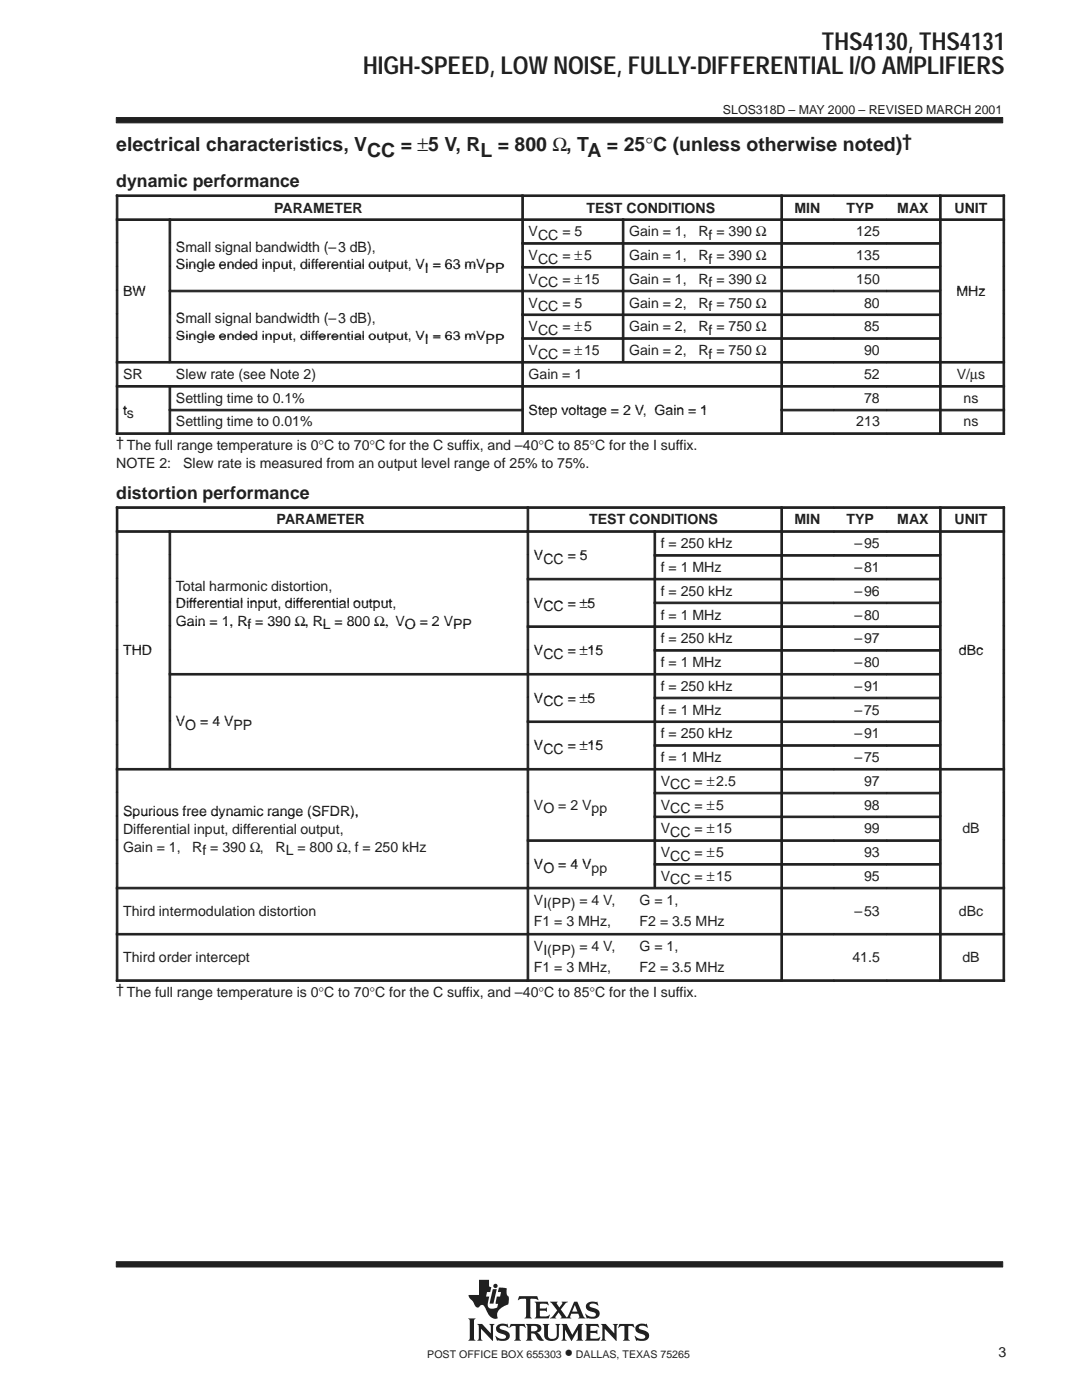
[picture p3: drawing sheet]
<svg xmlns="http://www.w3.org/2000/svg" width="216mm" height="279mm" viewBox="0 0 216 279" stroke-linecap="round" stroke-linejoin="round" font-family="sans-serif">
<g fill="#231f20" stroke="#231f20" stroke-width=".2">
<path d="M23.2 23.5h176.9v1h-176.9z" fill-rule="evenodd"/>
<path d="M23.2 251.8h176.9v1.1h-176.9z" fill-rule="evenodd"/>
</g>
<g fill="#231f20">
<path d="M98.3 257.3h.8l-.6 2.9h-.8z"/>
<path d="M104.9 264.2h1.9a.9 .9 0 0 1 1 .4 .9 .9 0 0 1 0 1.1l-.7 .2 .5 .4 .9 1.2a1.2 1.2 0 0 1-1.6-1l-.3-.3-.6-.1v1l.3 .5h-1.4l.3-.6v-2.3z" fill-rule="evenodd"/>
<path d="M109.7 259.8h1.6l-.2 .3 .5 .8 .6-.8-.1-.3h1.2l-.4 .3-1 1.2 1.2 1.6 1.5-3.1h.6l1.2 2.9 .4 .4-1.4-.1a.22 .22 0 0 0 .2-.1 .22 .22 0 0 0 0-.3l-.2-.4h-1.4l-.2 .7 .2 .2h-2.2l.2-.3-.5-.9-.7 .9 .2 .3h-1.3l.6-.4 .9-1.2z" fill-rule="evenodd"/>
<path d="M127 264.6a1.74 1.74 0 0 1 1.6-.4l.3 .1 .1-.1 .3 .8h-.1a1.2 1.2 0 0 0-1.7-.1 1.47 1.47 0 0 0 1.3 .7 1.03 1.03 0 0 1 .7 1.2 1.03 1.03 0 0 1-1.2 .8l-1.1-.1-.2 .1-.4-1 .9 .5 .9 .1a.45 .45 0 0 0 .4-.6 .45 .45 0 0 0-.6-.3l-.2-.1a1.11 1.11 0 0 1-1.2-1.4z" fill-rule="evenodd"/>
<path d="M123.6 264.2h2.8l.2 .8-.6-.4h-.5l-.1 .2v2.4l.3 .4h-1.4l.3-.4v-2.4l-.1-.2h-.5l-.7 .4z" fill-rule="evenodd"/>
<path d="M116.7 264.2h2.6l.2 .8-.6-.4-1.1 .1v.9h1.1l.3-.2v.9l-.4-.3h-1v1.1l1.3 .1 .7-.4-.3 .8h-2.8l.3-.4v-2.6z" fill-rule="evenodd"/>
<path d="M119.9 264.2h1l1.7 1.9v-1.5l-.3-.4h1l-.3 .4v3l-2.3-2.4v2l.3 .4h-1.1l.3-.4v-2.6z" fill-rule="evenodd"/>
<path d="M112 264.2h1.1l1.1 2.2 1.2-2.2h1l-.3 .4v2.6l.3 .4h-1.4l.3-.4v-1.8l-1.3 2.2-1.3-2.2v1.7l.4 .5h-1.1l.3-.6v-2.3z" fill-rule="evenodd"/>
<path d="M99.2 264.6a1.71 1.71 0 0 1 1.7-.4l.2 .1 .1-.1 .3 .8-.6-.3-.8-.1a.41 .41 0 0 0-.4 .5 .41 .41 0 0 0 .5 .3 1.29 1.29 0 0 1 1.5 1.4 1.08 1.08 0 0 1-1.2 .8l-1.1-.1-.2 .1-.4-1 .8 .5 .5 .1 .6-.1 .3-.2a.72 .72 0 0 0-.9-.7 .99 .99 0 0 1-1-.5 .99 .99 0 0 1 .1-1.1z" fill-rule="evenodd"/>
<path d="M101.9 264.2h2.8l.2 .8-.7-.4h-.4l-.1 .2v2.4l.3 .4h-1.4l.3-.4v-2.4l-.1-.2h-.5l-.7 .4z" fill-rule="evenodd"/>
<path d="M108.3 264.2h1.3l-.3 .4v2a.65 .65 0 0 0 .7 .6h.6l.4-.4 .1-2.1-.3-.5h1l-.3 .4v1.8a1.54 1.54 0 0 1-2.4 1l-.5-.7v-2.1z" fill-rule="evenodd"/>
<path d="M95.2 264.2h1l1.7 1.9v-1.5l-.3-.4h1.1l-.3 .4v3l-2.4-2.4v2l.3 .4h-1.1l.3-.6v-2.3z" fill-rule="evenodd"/>
<path d="M93.4 263.1h1.5l-.3 .4v3.7l.3 .4h-1.5l.3-.4v-3.7z" fill-rule="evenodd"/>
<path d="M103.6 258.7h3.6l.2 .8-.4-.3-1.2 .1v3.5l.3 .3h-1.4l.2-.2 .1-.3v-3.2l-.1-.2h-.8l-.7 .3z" fill-rule="evenodd"/>
<path d="M106.7 259.8h2.6l.1 .7-.5-.3-1.2 .1v.8h1.1l.3-.2v.9l-.4-.2h-1v1l.2 .1h1.2l.5-.3h.1l-.2 .7h-2.8l.3-.5v-2.3z" fill-rule="evenodd"/>
<path d="M117.1 260.2a2.08 2.08 0 0 1 1.9-.3l.2-.2 .1 .9a1.22 1.22 0 0 0-1.7-.1 .82 .82 0 0 0 .9 .6 1.06 1.06 0 0 1 1.2 1.1 1.06 1.06 0 0 1-1.2 1l-1.2-.1-.2 .1-.3-1 .8 .5 .8 .1a.46 .46 0 0 0 .5-.5 .46 .46 0 0 0-.5-.4l-.2-.1a1.11 1.11 0 0 1-1.2-1.5z" fill-rule="evenodd"/>
<path d="M95.6 255.4h2v1.3l.4 .2-.2 1h-.6l-.2 .9h.6l-.3 1.2 .1 .7a.9 .9 0 0 0 1.2 .4l.6-.1 .2-.8-.5-.1 .2-1.3h.7l.2-.9h-.7l.3-1 1.5 .2v1.1l.2 .4 .2 .2v.7a.81 .81 0 0 1-.6 1 2.73 2.73 0 0 0-1.7 1.7l.1 .9h-.1a1.81 1.81 0 0 1-2.1-1.5l-.3-.6a.7 .7 0 0 0-.6-.6 .7 .7 0 0 0-.7 .5 1.12 1.12 0 0 1-1.1-1l-.7-.8-.2-.7h2.1z" fill-rule="evenodd"/>
<circle cx="98.9" cy="256.6" r=".43"/>
</g>
<g fill="#fff">
<path d="M114.7 260.4l.5 1.4h-1z"/>
<path d="M106 264.7l.6-.1a.56 .56 0 0 1 .6 .5 .56 .56 0 0 1-.6 .6h-.6z" fill-rule="evenodd"/>
</g>
<g fill="#231f20" stroke="#231f20" stroke-width=".2">
<path d="M23.2 38.9h.3v4.8h-.3z" fill-rule="evenodd"/>
<path d="M23.2 38.9h80.9v.3h-80.9z" fill-rule="evenodd"/>
<path d="M104.1 38.9h.3v4.8h-.3z" fill-rule="evenodd"/>
<path d="M104.1 38.9h51.7v.3h-51.7z" fill-rule="evenodd"/>
<path d="M155.8 38.9h.3v4.8h-.3z" fill-rule="evenodd"/>
<path d="M155.8 38.9h10.6v.3h-10.6z" fill-rule="evenodd"/>
<path d="M166.4 38.9h10.5v.3h-10.5z" fill-rule="evenodd"/>
<path d="M176.9 38.9h10.6v.3h-10.6z" fill-rule="evenodd"/>
<path d="M187.5 38.9h.3v4.8h-.3z" fill-rule="evenodd"/>
<path d="M200.1 38.9h.4v4.8h-.4z" fill-rule="evenodd"/>
<path d="M187.5 38.9h13v.3h-13z" fill-rule="evenodd"/>
<path d="M23.2 43.7h.3v4.7h-.3z" fill-rule="evenodd"/>
<path d="M23.2 43.7h10.5v.3h-10.5z" fill-rule="evenodd"/>
<path d="M33.7 43.7h.4v4.7h-.4z" fill-rule="evenodd"/>
<path d="M33.7 43.7h70.4v.3h-70.4z" fill-rule="evenodd"/>
<path d="M104.1 43.7h.3v4.7h-.3z" fill-rule="evenodd"/>
<path d="M104.1 43.7h20.1v.3h-20.1z" fill-rule="evenodd"/>
<path d="M124.2 43.7h.3v4.7h-.3z" fill-rule="evenodd"/>
<path d="M124.2 43.7h31.6v.3h-31.6z" fill-rule="evenodd"/>
<path d="M155.8 43.7h.3v4.7h-.3z" fill-rule="evenodd"/>
<path d="M155.8 43.7h10.6v.3h-10.6z" fill-rule="evenodd"/>
<path d="M166.4 43.7h10.5v.3h-10.5z" fill-rule="evenodd"/>
<path d="M176.9 43.7h10.6v.3h-10.6z" fill-rule="evenodd"/>
<path d="M187.5 43.7h.3v4.7h-.3z" fill-rule="evenodd"/>
<path d="M200.1 43.7h.4v4.7h-.4z" fill-rule="evenodd"/>
<path d="M187.5 43.7h13v.3h-13z" fill-rule="evenodd"/>
<path d="M23.2 48.4h.3v4.8h-.3z" fill-rule="evenodd"/>
<path d="M33.7 48.4h.4v4.8h-.4z" fill-rule="evenodd"/>
<path d="M104.1 48.4h.3v4.8h-.3z" fill-rule="evenodd"/>
<path d="M104.1 48.4h20.1v.3h-20.1z" fill-rule="evenodd"/>
<path d="M124.2 48.4h.3v4.8h-.3z" fill-rule="evenodd"/>
<path d="M124.2 48.4h31.6v.3h-31.6z" fill-rule="evenodd"/>
<path d="M155.8 48.4h.3v4.8h-.3z" fill-rule="evenodd"/>
<path d="M155.8 48.4h10.6v.3h-10.6z" fill-rule="evenodd"/>
<path d="M166.4 48.4h10.5v.3h-10.5z" fill-rule="evenodd"/>
<path d="M176.9 48.4h10.6v.3h-10.6z" fill-rule="evenodd"/>
<path d="M187.5 48.4h.3v4.8h-.3z" fill-rule="evenodd"/>
<path d="M200.1 48.4h.4v4.8h-.4z" fill-rule="evenodd"/>
<path d="M23.2 53.2h.3v4.7h-.3z" fill-rule="evenodd"/>
<path d="M33.7 53.2h.4v4.7h-.4z" fill-rule="evenodd"/>
<path d="M104.1 53.2h.3v4.7h-.3z" fill-rule="evenodd"/>
<path d="M104.1 53.2h20.1v.3h-20.1z" fill-rule="evenodd"/>
<path d="M124.2 53.2h.3v4.7h-.3z" fill-rule="evenodd"/>
<path d="M124.2 53.2h31.6v.3h-31.6z" fill-rule="evenodd"/>
<path d="M155.8 53.2h.3v4.7h-.3z" fill-rule="evenodd"/>
<path d="M155.8 53.2h10.6v.3h-10.6z" fill-rule="evenodd"/>
<path d="M166.4 53.2h10.5v.3h-10.5z" fill-rule="evenodd"/>
<path d="M176.9 53.2h10.6v.3h-10.6z" fill-rule="evenodd"/>
<path d="M187.5 53.2h.3v4.7h-.3z" fill-rule="evenodd"/>
<path d="M200.1 53.2h.4v4.7h-.4z" fill-rule="evenodd"/>
<path d="M23.2 57.9h.3v4.7h-.3z" fill-rule="evenodd"/>
<path d="M33.7 57.9h70.4v.3h-70.4z" fill-rule="evenodd"/>
<path d="M104.1 57.9h.3v4.7h-.3z" fill-rule="evenodd"/>
<path d="M104.1 57.9h20.1v.3h-20.1z" fill-rule="evenodd"/>
<path d="M124.2 57.9h.3v4.7h-.3z" fill-rule="evenodd"/>
<path d="M124.2 57.9h31.6v.3h-31.6z" fill-rule="evenodd"/>
<path d="M155.8 57.9h.3v4.7h-.3z" fill-rule="evenodd"/>
<path d="M155.8 57.9h10.6v.3h-10.6z" fill-rule="evenodd"/>
<path d="M166.4 57.9h10.5v.3h-10.5z" fill-rule="evenodd"/>
<path d="M176.9 57.9h10.6v.3h-10.6z" fill-rule="evenodd"/>
<path d="M187.5 57.9h.3v4.7h-.3z" fill-rule="evenodd"/>
<path d="M200.1 57.9h.4v4.7h-.4z" fill-rule="evenodd"/>
<path d="M23.2 62.7h.3v4.7h-.3z" fill-rule="evenodd"/>
<path d="M33.7 62.7h.4v4.7h-.4z" fill-rule="evenodd"/>
<path d="M104.1 62.7h.3v4.7h-.3z" fill-rule="evenodd"/>
<path d="M104.1 62.7h20.1v.3h-20.1z" fill-rule="evenodd"/>
<path d="M124.2 62.7h.3v4.7h-.3z" fill-rule="evenodd"/>
<path d="M124.2 62.7h31.6v.3h-31.6z" fill-rule="evenodd"/>
<path d="M155.8 62.7h.3v4.7h-.3z" fill-rule="evenodd"/>
<path d="M155.8 62.7h10.6v.3h-10.6z" fill-rule="evenodd"/>
<path d="M166.4 62.7h10.5v.3h-10.5z" fill-rule="evenodd"/>
<path d="M176.9 62.7h10.6v.3h-10.6z" fill-rule="evenodd"/>
<path d="M187.5 62.7h.3v4.7h-.3z" fill-rule="evenodd"/>
<path d="M200.1 62.7h.4v4.7h-.4z" fill-rule="evenodd"/>
<path d="M23.2 67.4h.3v4.7h-.3z" fill-rule="evenodd"/>
<path d="M33.7 67.4h.4v4.7h-.4z" fill-rule="evenodd"/>
<path d="M104.1 67.4h.3v4.7h-.3z" fill-rule="evenodd"/>
<path d="M104.1 67.4h20.1v.3h-20.1z" fill-rule="evenodd"/>
<path d="M124.2 67.4h.3v4.7h-.3z" fill-rule="evenodd"/>
<path d="M124.2 67.4h31.6v.3h-31.6z" fill-rule="evenodd"/>
<path d="M155.8 67.4h.3v4.7h-.3z" fill-rule="evenodd"/>
<path d="M155.8 67.4h10.6v.3h-10.6z" fill-rule="evenodd"/>
<path d="M166.4 67.4h10.5v.3h-10.5z" fill-rule="evenodd"/>
<path d="M176.9 67.4h10.6v.3h-10.6z" fill-rule="evenodd"/>
<path d="M187.5 67.4h.3v4.7h-.3z" fill-rule="evenodd"/>
<path d="M200.1 67.4h.4v4.7h-.4z" fill-rule="evenodd"/>
<path d="M23.2 72.1h.3v4.8h-.3z" fill-rule="evenodd"/>
<path d="M23.2 72.1h10.5v.4h-10.5z" fill-rule="evenodd"/>
<path d="M33.7 72.1h70.4v.4h-70.4z" fill-rule="evenodd"/>
<path d="M104.1 72.1h.3v4.8h-.3z" fill-rule="evenodd"/>
<path d="M104.1 72.1h51.7v.4h-51.7z" fill-rule="evenodd"/>
<path d="M155.8 72.1h.3v4.8h-.3z" fill-rule="evenodd"/>
<path d="M155.8 72.1h10.6v.4h-10.6z" fill-rule="evenodd"/>
<path d="M166.4 72.1h10.5v.4h-10.5z" fill-rule="evenodd"/>
<path d="M176.9 72.1h10.6v.4h-10.6z" fill-rule="evenodd"/>
<path d="M187.5 72.1h.3v4.8h-.3z" fill-rule="evenodd"/>
<path d="M200.1 72.1h.4v4.8h-.4z" fill-rule="evenodd"/>
<path d="M187.5 72.1h13v.4h-13z" fill-rule="evenodd"/>
<path d="M23.2 76.9h.3v4.8h-.3z" fill-rule="evenodd"/>
<path d="M23.2 76.9h10.5v.4h-10.5z" fill-rule="evenodd"/>
<path d="M33.7 76.9h.4v4.8h-.4z" fill-rule="evenodd"/>
<path d="M33.7 76.9h70.4v.4h-70.4z" fill-rule="evenodd"/>
<path d="M104.1 76.9h.3v4.8h-.3z" fill-rule="evenodd"/>
<path d="M104.1 76.9h51.7v.4h-51.7z" fill-rule="evenodd"/>
<path d="M155.8 76.9h.3v4.8h-.3z" fill-rule="evenodd"/>
<path d="M155.8 76.9h10.6v.4h-10.6z" fill-rule="evenodd"/>
<path d="M166.4 76.9h10.5v.4h-10.5z" fill-rule="evenodd"/>
<path d="M176.9 76.9h10.6v.4h-10.6z" fill-rule="evenodd"/>
<path d="M187.5 76.9h.3v4.8h-.3z" fill-rule="evenodd"/>
<path d="M200.1 76.9h.4v4.8h-.4z" fill-rule="evenodd"/>
<path d="M187.5 76.9h13v.4h-13z" fill-rule="evenodd"/>
<path d="M23.2 81.7h.3v5h-.3z" fill-rule="evenodd"/>
<path d="M23.2 86.4h10.5v.3h-10.5z" fill-rule="evenodd"/>
<path d="M33.7 81.7h.4v5h-.4z" fill-rule="evenodd"/>
<path d="M33.7 81.7h70.4v.3h-70.4z" fill-rule="evenodd"/>
<path d="M33.7 86.4h70.4v.3h-70.4z" fill-rule="evenodd"/>
<path d="M104.1 81.7h.3v5h-.3z" fill-rule="evenodd"/>
<path d="M104.1 86.4h51.7v.3h-51.7z" fill-rule="evenodd"/>
<path d="M155.8 81.7h.3v5h-.3z" fill-rule="evenodd"/>
<path d="M155.8 81.7h10.6v.3h-10.6z" fill-rule="evenodd"/>
<path d="M155.8 86.4h10.6v.3h-10.6z" fill-rule="evenodd"/>
<path d="M166.4 81.7h10.5v.3h-10.5z" fill-rule="evenodd"/>
<path d="M166.4 86.4h10.5v.3h-10.5z" fill-rule="evenodd"/>
<path d="M176.9 81.7h10.6v.3h-10.6z" fill-rule="evenodd"/>
<path d="M176.9 86.4h10.6v.3h-10.6z" fill-rule="evenodd"/>
<path d="M187.5 81.7h.3v5h-.3z" fill-rule="evenodd"/>
<path d="M200.1 81.7h.4v5h-.4z" fill-rule="evenodd"/>
<path d="M187.5 81.7h13v.3h-13z" fill-rule="evenodd"/>
<path d="M187.5 86.4h13v.3h-13z" fill-rule="evenodd"/>
<path d="M23.2 101.1h82v.4h-82z" fill-rule="evenodd"/>
<path d="M105.2 101.1h.3v4.8h-.3z" fill-rule="evenodd"/>
<path d="M105.2 101.1h50.6v.4h-50.6z" fill-rule="evenodd"/>
<path d="M155.8 101.1h.3v4.8h-.3z" fill-rule="evenodd"/>
<path d="M155.8 101.1h10.6v.4h-10.6z" fill-rule="evenodd"/>
<path d="M166.4 101.1h10.5v.4h-10.5z" fill-rule="evenodd"/>
<path d="M176.9 101.1h10.6v.4h-10.6z" fill-rule="evenodd"/>
<path d="M187.5 101.1h.3v4.8h-.3z" fill-rule="evenodd"/>
<path d="M200.1 101.1h.4v4.8h-.4z" fill-rule="evenodd"/>
<path d="M187.5 101.1h13v.4h-13z" fill-rule="evenodd"/>
<path d="M23.2 105.9h.3v4.8h-.3z" fill-rule="evenodd"/>
<path d="M23.2 105.9h10.5v.3h-10.5z" fill-rule="evenodd"/>
<path d="M33.7 105.9h.4v4.8h-.4z" fill-rule="evenodd"/>
<path d="M33.7 105.9h71.5v.3h-71.5z" fill-rule="evenodd"/>
<path d="M105.2 105.9h.3v4.8h-.3z" fill-rule="evenodd"/>
<path d="M105.2 105.9h25.3v.3h-25.3z" fill-rule="evenodd"/>
<path d="M130.5 105.9h.3v4.8h-.3z" fill-rule="evenodd"/>
<path d="M130.5 105.9h25.3v.3h-25.3z" fill-rule="evenodd"/>
<path d="M155.8 105.9h.3v4.8h-.3z" fill-rule="evenodd"/>
<path d="M155.8 105.9h10.6v.3h-10.6z" fill-rule="evenodd"/>
<path d="M166.4 105.9h10.5v.3h-10.5z" fill-rule="evenodd"/>
<path d="M176.9 105.9h10.6v.3h-10.6z" fill-rule="evenodd"/>
<path d="M187.5 105.9h.3v4.8h-.3z" fill-rule="evenodd"/>
<path d="M200.1 105.9h.4v4.8h-.4z" fill-rule="evenodd"/>
<path d="M187.5 105.9h13v.3h-13z" fill-rule="evenodd"/>
<path d="M23.2 110.7h.3v4.7h-.3z" fill-rule="evenodd"/>
<path d="M33.7 110.7h.4v4.7h-.4z" fill-rule="evenodd"/>
<path d="M105.2 110.7h.3v4.7h-.3z" fill-rule="evenodd"/>
<path d="M130.5 110.7h.3v4.7h-.3z" fill-rule="evenodd"/>
<path d="M130.5 110.7h25.3v.3h-25.3z" fill-rule="evenodd"/>
<path d="M155.8 110.7h.3v4.7h-.3z" fill-rule="evenodd"/>
<path d="M155.8 110.7h10.6v.3h-10.6z" fill-rule="evenodd"/>
<path d="M166.4 110.7h10.5v.3h-10.5z" fill-rule="evenodd"/>
<path d="M176.9 110.7h10.6v.3h-10.6z" fill-rule="evenodd"/>
<path d="M187.5 110.7h.3v4.7h-.3z" fill-rule="evenodd"/>
<path d="M200.1 110.7h.4v4.7h-.4z" fill-rule="evenodd"/>
<path d="M23.2 115.4h.3v4.7h-.3z" fill-rule="evenodd"/>
<path d="M33.7 115.4h.4v4.7h-.4z" fill-rule="evenodd"/>
<path d="M105.2 115.4h.3v4.7h-.3z" fill-rule="evenodd"/>
<path d="M105.2 115.4h25.3v.3h-25.3z" fill-rule="evenodd"/>
<path d="M130.5 115.4h.3v4.7h-.3z" fill-rule="evenodd"/>
<path d="M130.5 115.4h25.3v.3h-25.3z" fill-rule="evenodd"/>
<path d="M155.8 115.4h.3v4.7h-.3z" fill-rule="evenodd"/>
<path d="M166.4 115.4h10.5v.3h-10.5z" fill-rule="evenodd"/>
<path d="M176.9 115.4h10.6v.3h-10.6z" fill-rule="evenodd"/>
<path d="M187.5 115.4h.3v4.7h-.3z" fill-rule="evenodd"/>
<path d="M200.1 115.4h.4v4.7h-.4z" fill-rule="evenodd"/>
<path d="M23.2 120.2h.3v4.7h-.3z" fill-rule="evenodd"/>
<path d="M33.7 120.2h.4v4.7h-.4z" fill-rule="evenodd"/>
<path d="M105.2 120.2h.3v4.7h-.3z" fill-rule="evenodd"/>
<path d="M130.5 120.2h.3v4.7h-.3z" fill-rule="evenodd"/>
<path d="M130.5 120.2h25.3v.3h-25.3z" fill-rule="evenodd"/>
<path d="M155.8 120.2h.3v4.7h-.3z" fill-rule="evenodd"/>
<path d="M155.8 120.2h10.6v.3h-10.6z" fill-rule="evenodd"/>
<path d="M166.4 120.2h10.5v.3h-10.5z" fill-rule="evenodd"/>
<path d="M176.9 120.2h10.6v.3h-10.6z" fill-rule="evenodd"/>
<path d="M187.5 120.2h.3v4.7h-.3z" fill-rule="evenodd"/>
<path d="M200.1 120.2h.4v4.7h-.4z" fill-rule="evenodd"/>
<path d="M23.2 124.9h.3v4.7h-.3z" fill-rule="evenodd"/>
<path d="M33.7 124.9h.4v4.7h-.4z" fill-rule="evenodd"/>
<path d="M105.2 124.9h.3v4.7h-.3z" fill-rule="evenodd"/>
<path d="M105.2 124.9h25.3v.3h-25.3z" fill-rule="evenodd"/>
<path d="M130.5 124.9h.3v4.7h-.3z" fill-rule="evenodd"/>
<path d="M130.5 124.9h25.3v.3h-25.3z" fill-rule="evenodd"/>
<path d="M155.8 124.9h.3v4.7h-.3z" fill-rule="evenodd"/>
<path d="M155.8 124.9h10.6v.3h-10.6z" fill-rule="evenodd"/>
<path d="M166.4 124.9h10.5v.3h-10.5z" fill-rule="evenodd"/>
<path d="M176.9 124.9h10.6v.3h-10.6z" fill-rule="evenodd"/>
<path d="M200.1 124.9h.4v4.7h-.4z" fill-rule="evenodd"/>
<path d="M23.2 129.6h.3v4.8h-.3z" fill-rule="evenodd"/>
<path d="M33.7 129.6h.4v4.8h-.4z" fill-rule="evenodd"/>
<path d="M105.2 129.6h.3v4.8h-.3z" fill-rule="evenodd"/>
<path d="M130.5 129.6h.3v4.8h-.3z" fill-rule="evenodd"/>
<path d="M130.5 129.6h25.3v.4h-25.3z" fill-rule="evenodd"/>
<path d="M155.8 129.6h.3v4.8h-.3z" fill-rule="evenodd"/>
<path d="M155.8 129.6h10.6v.4h-10.6z" fill-rule="evenodd"/>
<path d="M166.4 129.6h10.5v.4h-10.5z" fill-rule="evenodd"/>
<path d="M176.9 129.6h10.6v.4h-10.6z" fill-rule="evenodd"/>
<path d="M187.5 129.6h.3v4.8h-.3z" fill-rule="evenodd"/>
<path d="M200.1 129.6h.4v4.8h-.4z" fill-rule="evenodd"/>
<path d="M23.2 134.4h.3v4.7h-.3z" fill-rule="evenodd"/>
<path d="M33.7 134.4h.4v4.7h-.4z" fill-rule="evenodd"/>
<path d="M33.7 134.4h71.5v.3h-71.5z" fill-rule="evenodd"/>
<path d="M105.2 134.4h.3v4.7h-.3z" fill-rule="evenodd"/>
<path d="M105.2 134.4h25.3v.3h-25.3z" fill-rule="evenodd"/>
<path d="M130.5 134.4h.3v4.7h-.3z" fill-rule="evenodd"/>
<path d="M130.5 134.4h25.3v.3h-25.3z" fill-rule="evenodd"/>
<path d="M155.8 134.4h.3v4.7h-.3z" fill-rule="evenodd"/>
<path d="M155.8 134.4h10.6v.3h-10.6z" fill-rule="evenodd"/>
<path d="M166.4 134.4h10.5v.3h-10.5z" fill-rule="evenodd"/>
<path d="M176.9 134.4h10.6v.3h-10.6z" fill-rule="evenodd"/>
<path d="M187.5 134.4h.3v4.7h-.3z" fill-rule="evenodd"/>
<path d="M200.1 134.4h.4v4.7h-.4z" fill-rule="evenodd"/>
<path d="M23.2 139.1h.3v4.8h-.3z" fill-rule="evenodd"/>
<path d="M33.7 139.1h.4v4.8h-.4z" fill-rule="evenodd"/>
<path d="M105.2 139.1h.3v4.8h-.3z" fill-rule="evenodd"/>
<path d="M130.5 139.1h.3v4.8h-.3z" fill-rule="evenodd"/>
<path d="M130.5 139.1h25.3v.4h-25.3z" fill-rule="evenodd"/>
<path d="M155.8 139.1h.3v4.8h-.3z" fill-rule="evenodd"/>
<path d="M155.8 139.1h10.6v.4h-10.6z" fill-rule="evenodd"/>
<path d="M166.4 139.1h10.5v.4h-10.5z" fill-rule="evenodd"/>
<path d="M176.9 139.1h10.6v.4h-10.6z" fill-rule="evenodd"/>
<path d="M187.5 139.1h.3v4.8h-.3z" fill-rule="evenodd"/>
<path d="M200.1 139.1h.4v4.8h-.4z" fill-rule="evenodd"/>
<path d="M23.2 143.9h.3v4.7h-.3z" fill-rule="evenodd"/>
<path d="M33.7 143.9h.4v4.7h-.4z" fill-rule="evenodd"/>
<path d="M105.2 143.9h.3v4.7h-.3z" fill-rule="evenodd"/>
<path d="M105.2 143.9h25.3v.3h-25.3z" fill-rule="evenodd"/>
<path d="M130.5 143.9h.3v4.7h-.3z" fill-rule="evenodd"/>
<path d="M130.5 143.9h25.3v.3h-25.3z" fill-rule="evenodd"/>
<path d="M155.8 143.9h.3v4.7h-.3z" fill-rule="evenodd"/>
<path d="M155.8 143.9h10.6v.3h-10.6z" fill-rule="evenodd"/>
<path d="M166.4 143.9h10.5v.3h-10.5z" fill-rule="evenodd"/>
<path d="M176.9 143.9h10.6v.3h-10.6z" fill-rule="evenodd"/>
<path d="M187.5 143.9h.3v4.7h-.3z" fill-rule="evenodd"/>
<path d="M200.1 143.9h.4v4.7h-.4z" fill-rule="evenodd"/>
<path d="M23.2 148.6h.3v4.7h-.3z" fill-rule="evenodd"/>
<path d="M33.7 148.6h.4v4.7h-.4z" fill-rule="evenodd"/>
<path d="M105.2 148.6h.3v4.7h-.3z" fill-rule="evenodd"/>
<path d="M130.5 148.6h.3v4.7h-.3z" fill-rule="evenodd"/>
<path d="M130.5 148.6h25.3v.3h-25.3z" fill-rule="evenodd"/>
<path d="M155.8 148.6h.3v4.7h-.3z" fill-rule="evenodd"/>
<path d="M155.8 148.6h10.6v.3h-10.6z" fill-rule="evenodd"/>
<path d="M166.4 148.6h10.5v.3h-10.5z" fill-rule="evenodd"/>
<path d="M176.9 148.6h10.6v.3h-10.6z" fill-rule="evenodd"/>
<path d="M187.5 148.6h.3v4.7h-.3z" fill-rule="evenodd"/>
<path d="M200.1 148.6h.4v4.7h-.4z" fill-rule="evenodd"/>
<path d="M23.2 153.4h.3v4.7h-.3z" fill-rule="evenodd"/>
<path d="M23.2 153.4h82v.3h-82z" fill-rule="evenodd"/>
<path d="M105.2 153.4h.3v4.7h-.3z" fill-rule="evenodd"/>
<path d="M105.2 153.4h25.3v.3h-25.3z" fill-rule="evenodd"/>
<path d="M130.5 153.4h.3v4.7h-.3z" fill-rule="evenodd"/>
<path d="M130.5 153.4h25.3v.3h-25.3z" fill-rule="evenodd"/>
<path d="M155.8 153.4h.3v4.7h-.3z" fill-rule="evenodd"/>
<path d="M155.8 153.4h10.6v.3h-10.6z" fill-rule="evenodd"/>
<path d="M166.4 153.4h10.5v.3h-10.5z" fill-rule="evenodd"/>
<path d="M176.9 153.4h10.6v.3h-10.6z" fill-rule="evenodd"/>
<path d="M187.5 153.4h.3v4.7h-.3z" fill-rule="evenodd"/>
<path d="M200.1 153.4h.4v4.7h-.4z" fill-rule="evenodd"/>
<path d="M187.5 153.4h13v.3h-13z" fill-rule="evenodd"/>
<path d="M23.2 158.1h.3v4.7h-.3z" fill-rule="evenodd"/>
<path d="M105.2 158.1h.3v4.7h-.3z" fill-rule="evenodd"/>
<path d="M130.5 158.1h.3v4.7h-.3z" fill-rule="evenodd"/>
<path d="M130.5 158.1h25.3v.3h-25.3z" fill-rule="evenodd"/>
<path d="M155.8 158.1h.3v4.7h-.3z" fill-rule="evenodd"/>
<path d="M155.8 158.1h10.6v.3h-10.6z" fill-rule="evenodd"/>
<path d="M166.4 158.1h10.5v.3h-10.5z" fill-rule="evenodd"/>
<path d="M176.9 158.1h10.6v.3h-10.6z" fill-rule="evenodd"/>
<path d="M187.5 158.1h.3v4.7h-.3z" fill-rule="evenodd"/>
<path d="M23.2 162.9h.3v4.7h-.3z" fill-rule="evenodd"/>
<path d="M105.2 162.9h.3v4.7h-.3z" fill-rule="evenodd"/>
<path d="M130.5 162.9h.3v4.7h-.3z" fill-rule="evenodd"/>
<path d="M130.5 162.9h25.3v.3h-25.3z" fill-rule="evenodd"/>
<path d="M155.8 162.9h.3v4.7h-.3z" fill-rule="evenodd"/>
<path d="M155.8 162.9h10.6v.3h-10.6z" fill-rule="evenodd"/>
<path d="M166.4 162.9h10.5v.3h-10.5z" fill-rule="evenodd"/>
<path d="M176.9 162.9h10.6v.3h-10.6z" fill-rule="evenodd"/>
<path d="M187.5 162.9h.3v4.7h-.3z" fill-rule="evenodd"/>
<path d="M200.1 162.9h.4v4.7h-.4z" fill-rule="evenodd"/>
<path d="M23.2 167.6h.3v4.7h-.3z" fill-rule="evenodd"/>
<path d="M105.2 167.6h.3v4.7h-.3z" fill-rule="evenodd"/>
<path d="M105.2 167.6h25.3v.3h-25.3z" fill-rule="evenodd"/>
<path d="M130.5 167.6h.3v4.7h-.3z" fill-rule="evenodd"/>
<path d="M130.5 167.6h25.3v.3h-25.3z" fill-rule="evenodd"/>
<path d="M155.8 167.6h.3v4.7h-.3z" fill-rule="evenodd"/>
<path d="M155.8 167.6h10.6v.3h-10.6z" fill-rule="evenodd"/>
<path d="M166.4 167.6h10.5v.3h-10.5z" fill-rule="evenodd"/>
<path d="M176.9 167.6h10.6v.3h-10.6z" fill-rule="evenodd"/>
<path d="M187.5 167.6h.3v4.7h-.3z" fill-rule="evenodd"/>
<path d="M200.1 167.6h.4v4.7h-.4z" fill-rule="evenodd"/>
<path d="M23.2 172.3h.3v4.8h-.3z" fill-rule="evenodd"/>
<path d="M105.2 172.3h.3v4.8h-.3z" fill-rule="evenodd"/>
<path d="M130.5 172.3h.3v4.8h-.3z" fill-rule="evenodd"/>
<path d="M130.5 172.3h25.3v.4h-25.3z" fill-rule="evenodd"/>
<path d="M155.8 172.3h.3v4.8h-.3z" fill-rule="evenodd"/>
<path d="M155.8 172.3h10.6v.4h-10.6z" fill-rule="evenodd"/>
<path d="M166.4 172.3h10.5v.4h-10.5z" fill-rule="evenodd"/>
<path d="M176.9 172.3h10.6v.4h-10.6z" fill-rule="evenodd"/>
<path d="M187.5 172.3h.3v4.8h-.3z" fill-rule="evenodd"/>
<path d="M200.1 172.3h.4v4.8h-.4z" fill-rule="evenodd"/>
<path d="M23.2 177.1h.3v9.2h-.3z" fill-rule="evenodd"/>
<path d="M23.2 177.1h82v.3h-82z" fill-rule="evenodd"/>
<path d="M105.2 177.1h.3v9.2h-.3z" fill-rule="evenodd"/>
<path d="M105.2 177.1h50.6v.3h-50.6z" fill-rule="evenodd"/>
<path d="M155.8 177.1h.3v9.2h-.3z" fill-rule="evenodd"/>
<path d="M155.8 177.1h10.6v.3h-10.6z" fill-rule="evenodd"/>
<path d="M166.4 177.1h10.5v.3h-10.5z" fill-rule="evenodd"/>
<path d="M176.9 177.1h10.6v.3h-10.6z" fill-rule="evenodd"/>
<path d="M187.5 177.1h.3v9.2h-.3z" fill-rule="evenodd"/>
<path d="M200.1 177.1h.4v9.2h-.4z" fill-rule="evenodd"/>
<path d="M187.5 177.1h13v.3h-13z" fill-rule="evenodd"/>
<path d="M23.2 186.3h.3v9.6h-.3z" fill-rule="evenodd"/>
<path d="M23.2 186.3h82v.3h-82z" fill-rule="evenodd"/>
<path d="M23.2 195.5h82v.4h-82z" fill-rule="evenodd"/>
<path d="M105.2 186.3h.3v9.6h-.3z" fill-rule="evenodd"/>
<path d="M105.2 186.3h50.6v.3h-50.6z" fill-rule="evenodd"/>
<path d="M105.2 195.5h50.6v.4h-50.6z" fill-rule="evenodd"/>
<path d="M155.8 186.3h.3v9.6h-.3z" fill-rule="evenodd"/>
<path d="M155.8 186.3h10.6v.3h-10.6z" fill-rule="evenodd"/>
<path d="M155.8 195.5h10.6v.4h-10.6z" fill-rule="evenodd"/>
<path d="M166.4 186.3h10.5v.3h-10.5z" fill-rule="evenodd"/>
<path d="M166.4 195.5h10.5v.4h-10.5z" fill-rule="evenodd"/>
<path d="M176.9 186.3h10.6v.3h-10.6z" fill-rule="evenodd"/>
<path d="M176.9 195.5h10.6v.4h-10.6z" fill-rule="evenodd"/>
<path d="M187.5 186.3h.3v9.6h-.3z" fill-rule="evenodd"/>
<path d="M200.1 186.3h.4v9.6h-.4z" fill-rule="evenodd"/>
<path d="M187.5 186.3h13v.3h-13z" fill-rule="evenodd"/>
<path d="M187.5 195.5h13v.4h-13z" fill-rule="evenodd"/>
</g>
<path d="M33.9 57.9v4.7M23.4 101.1v4.8M155.8 115.6h10.6M187.6 124.9v4.7M200.3 158.1v4.7" fill="none" stroke="#231f20" stroke-width=".32"/>
<path d="M33.7 57.9h.4v4.7h-.4zM23.2 101.1h.3v4.8h-.3zM155.8 115.4h10.6v.3h-10.6zM187.5 124.9h.3v4.7h-.3zM200.1 158.1h.4v4.7h-.4z" fill="none" stroke="#231f20" stroke-width=".2"/>
<g font-size="4.9" fill="#231f20">
<text x="164" y="9.9">THS4130, THS4131</text>
<text x="72.4" y="14.8">HIGH-SPEED, LOW NOISE, FULLY-DIFFERENTIAL I/O AMPLIFIERS</text>
</g>
<g font-size="3.9" fill="#231f20">
<text x="23.2" y="30.2">electrical characteristics, V</text>
<text x="73.3" y="31.3">CC</text>
<text x="80" y="30.2">= ±5 V, R</text>
<text x="95.9" y="31.3">L</text>
<text x="99.3" y="30.2">= 800 Ω, T</text>
<text x="117.2" y="31.3">A</text>
<text x="121.1" y="30.2">= 25°C (unless otherwise noted)</text>
</g>
<g font-size="3.5" fill="#231f20">
<text x="180" y="29.2">†</text>
<text x="23.2" y="37.3">dynamic performance</text>
<text x="23.2" y="99.6">distortion performance</text>
<text x="112.7" y="271">•</text>
</g>
<g font-size="2.8" fill="#231f20">
<text x="54.7" y="42.4">PARAMETER</text>
<text x="105.5" y="47.2">VCC = 5</text>
<text x="117" y="42.4">TEST CONDITIONS</text>
<text x="125.5" y="47.2">Gain = 1,</text>
<text x="139.3" y="47.2">Rf = 390 Ω</text>
<text x="158.5" y="42.4">MIN</text>
<text x="168.9" y="42.4">TYP</text>
<text x="170.9" y="47.2">125</text>
<text x="179" y="42.4">MAX</text>
<text x="190.5" y="42.4">UNIT</text>
<text x="35.1" y="50.2">Small signal bandwidth (–3 dB),</text>
<text x="35.1" y="53.7">Single ended input, differential output, VI = 63 mVPP</text>
<text x="105.5" y="51.9">VCC = ±5</text>
<text x="125.5" y="51.9">Gain = 1,</text>
<text x="139.3" y="51.9">Rf = 390 Ω</text>
<text x="170.9" y="51.9">135</text>
<text x="24.6" y="59">BW</text>
<text x="105.5" y="56.7">VCC = ±15</text>
<text x="125.5" y="56.7">Gain = 1,</text>
<text x="139.3" y="56.7">Rf = 390 Ω</text>
<text x="170.9" y="56.7">150</text>
<text x="190.9" y="59">MHz</text>
<text x="35.1" y="64.4">Small signal bandwidth (–3 dB),</text>
<text x="105.5" y="61.4">VCC = 5</text>
<text x="125.5" y="61.4">Gain = 2,</text>
<text x="139.3" y="61.4">Rf = 750 Ω</text>
<text x="172.4" y="61.4">80</text>
<text x="35.1" y="68">Single ended input, differential output, VI = 63 mVPP</text>
<text x="105.5" y="66.1">VCC = ±5</text>
<text x="105.5" y="70.9">VCC = ±15</text>
<text x="125.5" y="66.1">Gain = 2,</text>
<text x="125.5" y="70.9">Gain = 2,</text>
<text x="139.3" y="66.1">Rf = 750 Ω</text>
<text x="139.3" y="70.9">Rf = 750 Ω</text>
<text x="172.4" y="66.1">85</text>
<text x="172.4" y="70.9">90</text>
<text x="24.6" y="75.7">SR</text>
<text x="35.1" y="75.7">Slew rate (see Note 2)</text>
<text x="105.5" y="75.7">Gain = 1</text>
<text x="172.4" y="75.7">52</text>
<text x="190.9" y="75.7">V/µs</text>
<text x="24.6" y="82.8">ts</text>
<text x="35.1" y="80.4">Settling time to 0.1%</text>
<text x="105.5" y="82.8">Step voltage = 2 V, Gain = 1</text>
<text x="172.4" y="80.4">78</text>
<text x="192.3" y="80.4">ns</text>
<text x="23.2" y="89.2">† The full range temperature is 0°C to 70°C for the C suffix, and –40°C to 85°C for the I suffix.</text>
<text x="35.1" y="85.1">Settling time to 0.01%</text>
<text x="170.9" y="85.1">213</text>
<text x="192.3" y="85.1">ns</text>
<text x="23.2" y="93.4">NOTE 2:</text>
<text x="36.5" y="93.4">Slew rate is measured from an output level range of 25% to 75%.</text>
<text x="55.2" y="104.7">PARAMETER</text>
<text x="117.6" y="104.7">TEST CONDITIONS</text>
<text x="158.5" y="104.7">MIN</text>
<text x="168.9" y="104.7">TYP</text>
<text x="179" y="104.7">MAX</text>
<text x="190.5" y="104.7">UNIT</text>
<text x="106.5" y="111.8">VCC = 5</text>
<text x="131.9" y="109.4">f = 250 kHz</text>
<text x="170.5" y="109.4">–95</text>
<text x="35.1" y="117.9">Total harmonic distortion,</text>
<text x="131.9" y="114.2">f = 1 MHz</text>
<text x="131.9" y="118.9">f = 250 kHz</text>
<text x="170.5" y="114.2">–81</text>
<text x="170.5" y="118.9">–96</text>
<text x="35.1" y="121.4">Differential input, differential output,</text>
<text x="35.1" y="124.9">Gain = 1, Rf = 390 Ω, RL = 800 Ω, VO = 2 VPP</text>
<text x="106.5" y="121.3">VCC = ±5</text>
<text x="131.9" y="123.6">f = 1 MHz</text>
<text x="170.5" y="123.6">–80</text>
<text x="24.6" y="130.7">THD</text>
<text x="106.5" y="130.7">VCC = ±15</text>
<text x="131.9" y="128.4">f = 250 kHz</text>
<text x="170.5" y="128.4">–97</text>
<text x="191.3" y="130.7">dBc</text>
<text x="131.9" y="133.1">f = 1 MHz</text>
<text x="131.9" y="137.9">f = 250 kHz</text>
<text x="170.5" y="133.1">–80</text>
<text x="170.5" y="137.9">–91</text>
<text x="106.5" y="140.2">VCC = ±5</text>
<text x="131.9" y="142.6">f = 1 MHz</text>
<text x="170.5" y="142.6">–75</text>
<text x="35.1" y="145">VO = 4 VPP</text>
<text x="35.1" y="145">VO = 4 V</text>
<text x="35.1" y="145">V</text>
<text x="40" y="145">= 4 VPP</text>
<text x="106.5" y="149.7">VCC = ±15</text>
<text x="131.9" y="147.4">f = 250 kHz</text>
<text x="170.5" y="147.4">–91</text>
<text x="131.9" y="152.1">f = 1 MHz</text>
<text x="170.5" y="152.1">–75</text>
<text x="106.5" y="161.6">VO = 2 Vpp</text>
<text x="131.9" y="156.8">VCC = ±2.5</text>
<text x="131.9" y="161.6">VCC = ±5</text>
<text x="172.4" y="156.8">97</text>
<text x="172.4" y="161.6">98</text>
<text x="24.6" y="162.9">Spurious free dynamic range (SFDR),</text>
<text x="24.6" y="166.5">Differential input, differential output,</text>
<text x="131.9" y="166.3">VCC = ±15</text>
<text x="172.4" y="166.3">99</text>
<text x="192" y="166.3">dB</text>
<text x="24.6" y="170">Gain = 1,</text>
<text x="38.4" y="170">Rf = 390 Ω,,</text>
<text x="38.4" y="170">R = 390</text>
<text x="55" y="170">R</text>
<text x="55" y="170">RL = 800</text>
<text x="59.3" y="170">= 800 Ω, f = 250 kHz</text>
<text x="70.8" y="170">f = 250 kHz</text>
<text x="106.5" y="173.4">VO = 4 Vpp</text>
<text x="131.9" y="171.1">VCC = ±5</text>
<text x="172.4" y="171.1">93</text>
<text x="131.9" y="175.8">VCC = ±15</text>
<text x="172.4" y="175.8">95</text>
<text x="24.6" y="182.8">Third intermodulation distortion</text>
<text x="106.5" y="180.6">VI(PP) = 4 V,</text>
<text x="106.5" y="184.8">F1 = 3 MHz,</text>
<text x="127.6" y="180.6">G = 1,</text>
<text x="127.6" y="184.8">F2 = 3.5 MHz</text>
<text x="170.5" y="182.8">–53</text>
<text x="191.3" y="182.8">dBc</text>
<text x="106.5" y="189.8">VI(PP) = 4 V,</text>
<text x="127.6" y="189.8">G = 1,</text>
<text x="24.6" y="192">Third order intercept</text>
<text x="106.5" y="194">F1 = 3 MHz,</text>
<text x="127.6" y="194">F2 = 3.5 MHz</text>
<text x="170.1" y="192">41.5</text>
<text x="192" y="192">dB</text>
<text x="23.2" y="198.3">† The full range temperature is 0°C to 70°C for the C suffix, and –40°C to 85°C for the I suffix.</text>
<text x="199.2" y="270.8">3</text>
</g>
<text font-size="2.5" fill="#231f20" x="144.3" y="22.7">SLOS318D – MAY 2000 – REVISED MARCH 2001</text>
<g font-size="2.1" fill="#231f20">
<text x="85.3" y="271">POST OFFICE BOX 655303</text>
<text x="114.9" y="271">DALLAS, TEXAS 75265</text>
</g>
</svg>
